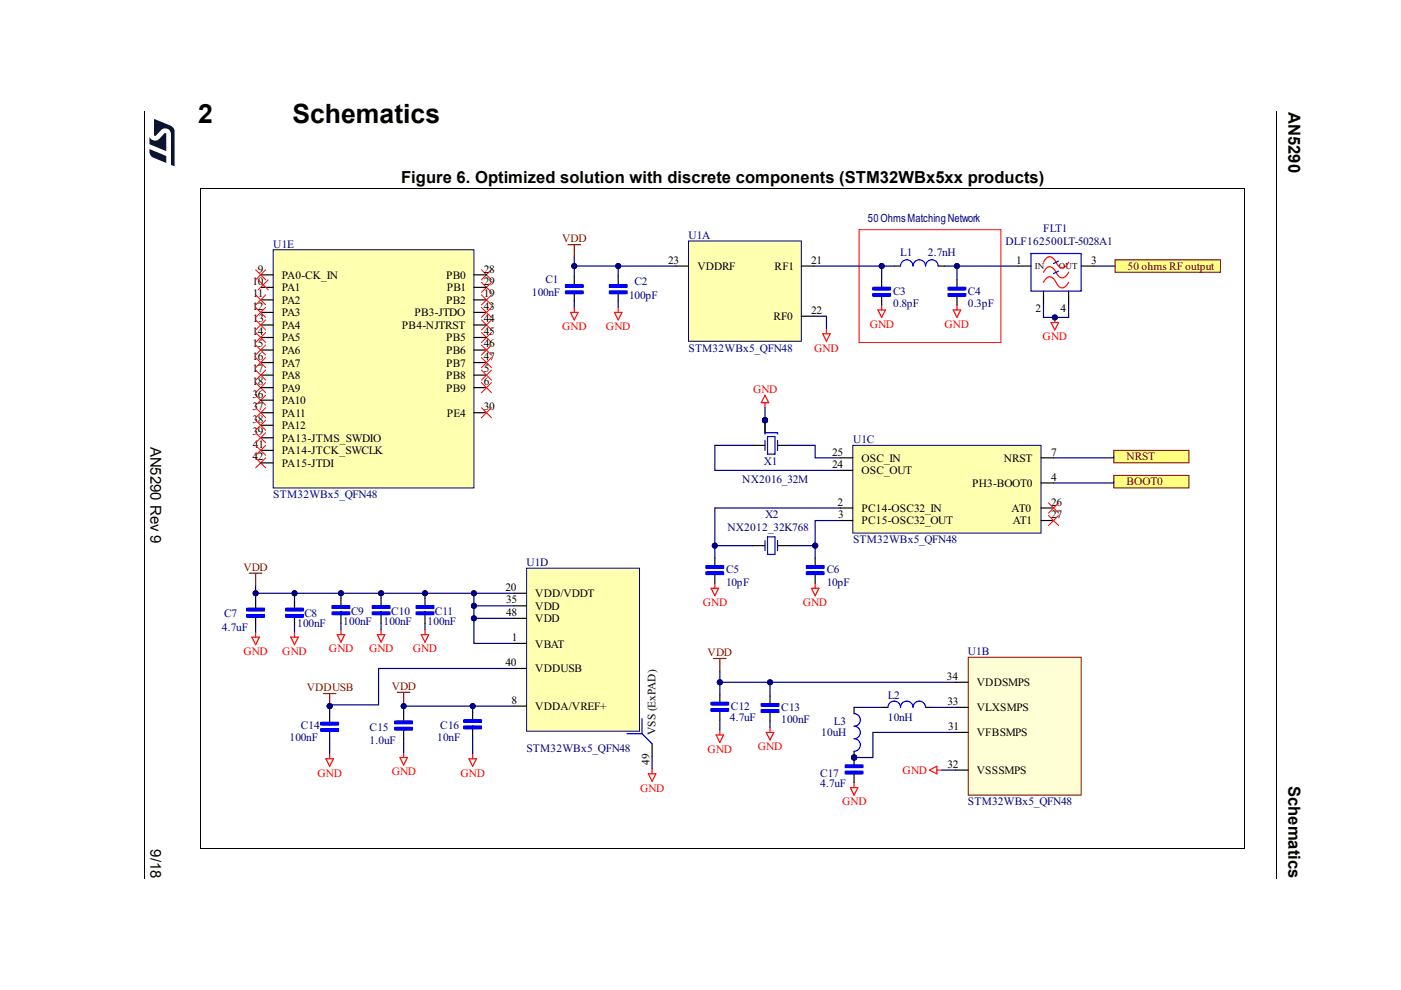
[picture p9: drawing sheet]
<svg xmlns="http://www.w3.org/2000/svg" width="297mm" height="210mm" viewBox="0 0 297 210" stroke-linecap="round" stroke-linejoin="round" font-family="sans-serif">
<path d="M30.6 23.6l.2 .1zM270.6 23.6l.2 .1z" fill="#000"/>
<path d="M30.7 23.7v162.6M270.7 23.7v162.6" fill="none" stroke="#000" stroke-width=".21"/>
<g fill="#00183f">
<path d="M32.7 25.3l3.5 1.4a1.34 1.34 0 0 1 .8 1.2l-.1 7.3-.7-.3v-6.4a1.23 1.23 0 0 0-.7-1.2 1.23 1.23 0 0 0-1.3 .2l-1.1 1.2-.4 .1z"/>
<path d="M31.7 31.7l3.4 1.3 .2 1.4-2.8-1a1.51 1.51 0 0 1-.8-1.7z"/>
<path d="M31.7 29.1a1.3 1.3 0 0 0 2.1 .3l1-1.1h.4v3.7l-3.5-1.4z"/>
</g>
<path d="M42.4 40h221.6v140h-221.6z" fill="#fff"/>
<path d="M146 51.1h23.9v21.3h-23.9z" fill="#ffffb0"/>
<path d="M146 51.1h23.9v21.3h-23.9z" fill="none" stroke="#000080" stroke-width=".21"/>
<path d="M143.3 56.4h2.7M169.9 56.4h2.7M169.9 67h2.7" fill="none" stroke="#000" stroke-width=".25"/>
<path d="M180.8 94.4h39.9v18.6h-39.9z" fill="#ffffb0"/>
<path d="M180.8 94.4h39.9v18.6h-39.9z" fill="none" stroke="#000080" stroke-width=".21"/>
<path d="M178.2 97.1h2.6M178.2 99.7h2.6M220.7 97.1h2.7M178.2 107.7h2.6M178.2 110.4h2.6M220.7 107.7h2.7M220.7 110.4h2.7M220.7 102.4h2.7" fill="none" stroke="#000" stroke-width=".25"/>
<path d="M111.6 120.5h24v34.5h-24z" fill="#ffffb0"/>
<path d="M111.6 120.5h24v34.5h-24z" fill="none" stroke="#000080" stroke-width=".21"/>
<path d="M109 125.8h2.6M109 128.4h2.6M109 136.4h2.6M109 131.1h2.6M109 149.7h2.6M109 141.7h2.6M138.3 157.7v2.6" fill="none" stroke="#000" stroke-width=".25"/>
<path d="M136.1 152.4v3.2h-3.2M136.1 155.6l2.2 2.1" fill="none" stroke="#00f" stroke-width=".25"/>
<path d="M151.3 139.6h2.6M152.6 139.6v2.7" fill="none" stroke="#800000" stroke-width=".25"/>
<path d="M174.4 70.8h1.6l-.8 1.6zM175.2 69.7v1.1M151.8 155.8h1.6l-.8 1.6zM152.6 154.8v1M137.5 164.1h1.5l-.7 1.6zM138.3 163v1.1M180.3 167h1.6l-.8 1.6zM181.1 165.9v1.1M197 163.3l1.6-.8v1.6zM198.6 163.3h1.1" fill="none" stroke="#f00" stroke-width=".25"/>
<path d="M236.1 95.5h16v2.6h-16z" fill="#ffff80"/>
<path d="M236.1 95.5h16v2.6h-16z" fill="none" stroke="#800000" stroke-width=".21"/>
<path d="M152.6 147.3v1.6M152.6 150.8v1.8" fill="none" stroke="#000" stroke-width=".25"/>
<path d="M150.8 148.9h3.7v.5h-3.7zM150.8 150.3h3.7v.5h-3.7z" fill="none" stroke="#00f" stroke-width=".25"/>
<path d="M151 150.5h3.2M151 149.2h3.2" fill="none" stroke="#00f" stroke-width=".76"/>
<circle cx="181.1" cy="160.6" r=".53" fill="#000080"/>
<circle cx="181.1" cy="160.6" r=".53" fill="none" stroke="#000080" stroke-width=".21"/>
<path d="M181.1 160.6v1.6M181.1 164.1v1.8" fill="none" stroke="#000" stroke-width=".25"/>
<circle cx="181.1" cy="160.6" r=".53" fill="#000080"/>
<circle cx="181.1" cy="160.6" r=".53" fill="none" stroke="#000080" stroke-width=".21"/>
<path d="M149.7 119.9h3.7v.6h-3.7zM162.2 114.6v2.2M162.7 113.8h1.6v3.7h-1.6zM164.9 114.6v2.2M171 119.9h3.7v.6h-3.7zM149.7 121.3h3.7v.5h-3.7zM171 121.3h3.7v.5h-3.7zM179.2 162.2h3.7v.5h-3.7zM179.2 163.5h3.7v.6h-3.7z" fill="none" stroke="#00f" stroke-width=".25"/>
<path d="M150 121.5h3.2M150 120.2h3.2M171.2 121.5h3.2M171.2 120.2h3.2M179.5 163.8h3.2M179.5 162.5h3.2" fill="none" stroke="#00f" stroke-width=".76"/>
<path d="M150.8 124.7h1.5l-.7 1.6zM151.6 123.7v1M172 124.7h1.6l-.8 1.6zM172.8 123.7v1" fill="none" stroke="#f00" stroke-width=".25"/>
<path d="M151.6 118.3v1.6M159.5 115.7h2.7M164.9 115.7h2.6M172.8 118.3v1.6M151.6 121.8v1.9M172.8 121.8v1.9" fill="none" stroke="#000" stroke-width=".25"/>
<circle cx="162.2" cy="89.1" r=".54" fill="#000080"/>
<circle cx="162.2" cy="89.1" r=".54" fill="none" stroke="#000080" stroke-width=".21"/>
<circle cx="162.2" cy="89.1" r=".54" fill="#000080"/>
<circle cx="162.2" cy="89.1" r=".54" fill="none" stroke="#000080" stroke-width=".21"/>
<path d="M159.5 94.4h2.7M162.2 89.1v2.7M164.9 94.4h2.6" fill="none" stroke="#000" stroke-width=".25"/>
<path d="M162.2 93.4v2.1M162.7 92.6h1.6v3.7h-1.6zM164.9 93.4v2.1" fill="none" stroke="#00f" stroke-width=".25"/>
<circle cx="162.2" cy="89.1" r=".54" fill="#000080"/>
<circle cx="162.2" cy="89.1" r=".54" fill="none" stroke="#000080" stroke-width=".21"/>
<path d="M162.2 89.1v2.7" fill="none" stroke="#000" stroke-width=".25"/>
<circle cx="162.2" cy="89.1" r=".54" fill="#000080"/>
<circle cx="162.2" cy="89.1" r=".54" fill="none" stroke="#000080" stroke-width=".21"/>
<path d="M162.2 92v-.2h2.7v.2" fill="none" stroke="#00f" stroke-width=".25"/>
<g fill="none" stroke="#f00" stroke-width=".21">
<path d="M102.1 59.9l2.1 2.1M102.1 57.2l2.1 2.1M104.2 59.9l-2.1 2.1M104.2 57.2l-2.1 2.1M102.1 67.8l2.1 2.2M102.1 70.5l2.1 2.1M104.2 67.8l-2.1 2.2M104.2 70.5l-2.1 2.1M54.2 81.1l2.1 2.2M54.2 83.8l2.1 2.1M54.2 97.1l2.1 2.1M56.3 81.1l-2.1 2.2"/>
<path d="M56.3 83.8l-2.1 2.1M56.3 97.1l-2.1 2.1"/>
</g>
<path d="M162.2 83.8l.8 1.6h-1.6zM162.2 85.4v1" fill="none" stroke="#f00" stroke-width=".25"/>
<path d="M68.6 147.1h2.6M69.9 147.1v2.6" fill="none" stroke="#800000" stroke-width=".25"/>
<circle cx="69.9" cy="149.7" r=".53" fill="#000080"/>
<circle cx="69.9" cy="149.7" r=".53" fill="none" stroke="#000080" stroke-width=".21"/>
<path d="M120.4 51.9h2.7M121.8 51.9v2.6M84.3 146.8h2.6M85.6 146.8v2.6" fill="none" stroke="#800000" stroke-width=".25"/>
<path d="M121 66.2h1.6l-.8 1.6zM121.8 65.2v1M130.3 66.2h1.6l-.8 1.6zM131.1 65.2v1M89.3 134.6h1.6l-.8 1.6zM90.1 133.5v1.1M69.9 159.8v1.1M100.2 159.8v1.1M69.1 160.9h1.6l-.8 1.6zM99.4 160.9h1.6l-.8 1.6z" fill="none" stroke="#f00" stroke-width=".25"/>
<path d="M121.8 58.5v1.9M131.1 58.5v1.9M121.8 62.3v1.5M131.1 62.3v1.5M90.1 126.8v1.6M90.1 130.3v1.9M69.9 151.3v1.9M69.9 155v1.6M100.2 151v1.6M100.2 154.5v1.9" fill="none" stroke="#000" stroke-width=".25"/>
<path d="M119.9 61.7h3.7v.6h-3.7zM119.9 60.4h3.7v.5h-3.7zM129.2 61.7h3.7v.6h-3.7zM129.2 60.4h3.7v.5h-3.7zM88.2 128.4h3.8v.6h-3.8zM88.2 129.8h3.8v.5h-3.8zM68 154.5h3.8v.5h-3.8zM68 153.2h3.8v.5h-3.8zM98.4 152.6h3.7v.6h-3.7zM98.4 154h3.7v.5h-3.7z" fill="none" stroke="#00f" stroke-width=".25"/>
<path d="M120.2 60.7h3.2M120.2 62h3.2M129.5 62h3.2M129.5 60.7h3.2M88.5 128.7h3.2M88.5 130h3.2M68.3 153.4h3.2M68.3 154.8h3.2M98.6 152.9h3.2M98.6 154.2h3.2" fill="none" stroke="#00f" stroke-width=".76"/>
<circle cx="181.1" cy="160.6" r=".53" fill="#000080"/>
<circle cx="181.1" cy="160.6" r=".53" fill="none" stroke="#000080" stroke-width=".21"/>
<path d="M181.1 150v1.3M181.1 159.3v1.3" fill="none" stroke="#000" stroke-width=".25"/>
<circle cx="181.1" cy="160.6" r=".53" fill="#000080"/>
<circle cx="181.1" cy="160.6" r=".53" fill="none" stroke="#000080" stroke-width=".21"/>
<path d="M161.4 149.2h3.7v.5h-3.7zM161.4 150.5h3.7v.5h-3.7zM181.1 151.3a1.33 1.33 0 0 1 1.3 1.3 1.33 1.33 0 0 1-1.3 1.4 1.32 1.32 0 0 1 1.3 1.3 1.32 1.32 0 0 1-1.3 1.3 1.33 1.33 0 0 1 1.3 1.4 1.33 1.33 0 0 1-1.3 1.3" fill="none" stroke="#00f" stroke-width=".25"/>
<path d="M163.3 147.6v1.6M163.3 151v1.9" fill="none" stroke="#000" stroke-width=".25"/>
<path d="M161.7 150.8h3.2M161.7 149.4h3.2" fill="none" stroke="#00f" stroke-width=".76"/>
<path d="M162.5 155.3h1.5l-.7 1.6zM163.3 154.2v1.1" fill="none" stroke="#f00" stroke-width=".25"/>
<path d="M205.2 139.3h24v29.3h-24z" fill="#ffffd5"/>
<path d="M205.3 139.3h23.9v29.3h-23.9z" fill="none" stroke="#800000" stroke-width=".21"/>
<path d="M202.6 144.7h2.7M202.6 150h2.7M202.6 155.3h2.7M202.6 163.3h2.7" fill="none" stroke="#000" stroke-width=".25"/>
<path d="M57.9 53h42.6v50.5h-42.6z" fill="#ffffb0"/>
<path d="M57.9 53h42.6v50.5h-42.6z" fill="none" stroke="#000080" stroke-width=".21"/>
<g fill="none" stroke="#000" stroke-width=".25">
<path d="M55.3 58.3h2.6M100.5 58.3h2.6M55.3 60.9h2.6M55.3 63.6h2.6M55.3 66.2h2.6M55.3 68.9h2.6M55.3 71.6h2.6M55.3 74.2h2.6M55.3 76.9h2.6M55.3 79.5h2.6M100.5 60.9h2.6M100.5 63.6h2.6"/>
<path d="M100.5 66.2h2.6M100.5 68.9h2.6M100.5 71.6h2.6M100.5 74.2h2.6M100.5 76.9h2.6M100.5 79.5h2.6M55.3 82.2h2.6M55.3 84.8h2.6M55.3 87.5h2.6M55.3 90.2h2.6M55.3 92.8h2.6M55.3 95.5h2.6"/>
<path d="M55.3 98.1h2.6M100.5 82.2h2.6M100.5 87.5h2.6"/>
</g>
<path d="M102.1 86.4l2.1 2.2M104.2 86.4l-2.1 2.2M222.3 106.6l2.1 2.2M222.3 109.3l2.1 2.1M224.4 106.6l-2.1 2.2M224.4 109.3l-2.1 2.1" fill="none" stroke="#f00" stroke-width=".21"/>
<path d="M236.1 100.8h16v2.7h-16z" fill="#ffff80"/>
<path d="M236.1 100.8h16v2.7h-16z" fill="none" stroke="#800000" stroke-width=".21"/>
<g fill="none" stroke="#f00" stroke-width=".21">
<path d="M54.2 57.2l2.1 2.1M54.7 59.3l2.2 2.2M56.3 57.2l-2.1 2.1M56.9 59.3l-2.2 2.2M182.1 48.7h30.1v23.9h-30.1zM54.2 62.5l2.1 2.1M54.2 65.2l2.1 2.1M54.2 67.8l2.1 2.2M54.2 70.5l2.1 2.1M54.2 73.2l2.1 2.1M54.2 75.8l2.1 2.1M54.2 78.5l2.1 2.1"/>
<path d="M56.3 62.5l-2.1 2.1M56.3 65.2l-2.1 2.1M56.3 67.8l-2.1 2.2M56.3 70.5l-2.1 2.1M56.3 73.2l-2.1 2.1M56.3 75.8l-2.1 2.1M56.3 78.5l-2.1 2.1M102.1 78.5l2.1 2.1M102.1 75.8l2.1 2.1M102.1 73.2l2.1 2.1M102.1 65.2l2.1 2.1M102.1 62.5l2.1 2.1"/>
<path d="M104.2 78.5l-2.1 2.1M104.2 75.8l-2.1 2.1M104.2 73.2l-2.1 2.1M104.2 65.2l-2.1 2.1M104.2 62.5l-2.1 2.1M54.2 86.4l2.1 2.2M54.2 89.1l2.1 2.1M54.2 91.8l2.1 2.1M54.2 94.4l2.1 2.1M56.3 86.4l-2.1 2.2M56.3 89.1l-2.1 2.1M56.3 91.8l-2.1 2.1"/>
<path d="M56.3 94.4l-2.1 2.1M102.1 81.1l2.1 2.2M104.2 81.1l-2.1 2.2"/>
</g>
<path d="M186.1 65.7h1.6l-.8 1.6zM186.9 64.7v1M202.1 65.7h1.6l-.8 1.6zM202.9 64.7v1M61.6 135.1h1.6l-.8 1.6zM62.4 134v1.1M71.5 134.6h1.6l-.8 1.6zM72.3 133.5v1.1M80 134.6h1.6l-.8 1.6zM80.8 133.5v1.1" fill="none" stroke="#f00" stroke-width=".25"/>
<g fill="none" stroke="#000" stroke-width=".25">
<path d="M186.9 59.3v1.6M189.6 56.4h1.3M198.9 56.4h1.3M202.9 59.3v1.6M186.9 62.8v1.9M202.9 62.8v1.9M62.4 127.4v1.6M62.4 130.8v1.9M72.3 126.8v1.6M72.3 130.3v1.9M80.8 126.8v1.6M80.8 130.3v1.9"/>
<path d="M186.9 150h1.4M196.2 150h1.4"/>
</g>
<path d="M198.9 56.4a1.33 1.33 0 0 0-1.3-1.3 1.33 1.33 0 0 0-1.4 1.3 1.32 1.32 0 0 0-1.3-1.3 1.32 1.32 0 0 0-1.3 1.3 1.33 1.33 0 0 0-1.3-1.3 1.33 1.33 0 0 0-1.4 1.3M185.1 60.9h3.7v.6h-3.7zM185.1 62.3h3.7v.5h-3.7zM201 60.9h3.8v.6h-3.8zM201 62.3h3.8v.5h-3.8zM60.6 129h3.7v.5h-3.7zM60.6 130.3h3.7v.5h-3.7zM70.4 128.4h3.7v.6h-3.7zM70.4 129.8h3.7v.5h-3.7zM78.9 128.4h3.8v.6h-3.8zM78.9 129.8h3.8v.5h-3.8zM196.2 150a1.32 1.32 0 0 0-1.3-1.3 1.32 1.32 0 0 0-1.3 1.3 1.33 1.33 0 0 0-1.3-1.3 1.33 1.33 0 0 0-1.4 1.3 1.33 1.33 0 0 0-1.3-1.3 1.33 1.33 0 0 0-1.3 1.3" fill="none" stroke="#00f" stroke-width=".25"/>
<path d="M185.3 61.2h3.2M185.3 62.5h3.2M201.3 61.2h3.2M201.3 62.5h3.2M60.8 130.6h3.2M60.8 129.2h3.2M70.7 130h3.2M70.7 128.7h3.2M79.2 130h3.2M79.2 128.7h3.2" fill="none" stroke="#00f" stroke-width=".76"/>
<path d="M52.9 121.5h2.6M54.2 121.5v2.7" fill="none" stroke="#800000" stroke-width=".25"/>
<path d="M236.4 55.1h22.4v2.6h-22.4z" fill="#ffff80"/>
<path d="M236.4 55.1h22.4v2.6h-22.4z" fill="none" stroke="#800000" stroke-width=".21"/>
<path d="M222.8 68.4h1.6l-.8 1.6zM223.6 67.3v1.1" fill="none" stroke="#f00" stroke-width=".25"/>
<circle cx="223.6" cy="67.3" r=".53" fill="#000080"/>
<circle cx="223.6" cy="67.3" r=".53" fill="none" stroke="#000080" stroke-width=".21"/>
<path d="M215.9 56.4h2.7M229.2 56.4h2.7M221.2 61.7v2.7M226.6 61.7v2.7M54.2 127.4v1.6M54.2 130.8v1.9M85.6 151.3v1.6M85.6 154.8v1.8" fill="none" stroke="#000" stroke-width=".25"/>
<path d="M218.6 53.8h10.6v7.9h-10.6zM224.4 57.5l-1 .5M224.4 55.4l-1 .5M52.3 129h3.8v.5h-3.8zM52.3 130.3h3.8v.5h-3.8zM83.7 152.9h3.7v.5h-3.7zM83.7 154.2h3.7v.6h-3.7z" fill="none" stroke="#00f" stroke-width=".25"/>
<path d="M52.6 130.6h3.2M52.6 129.2h3.2M84 153.2h3.2M84 154.5h3.2" fill="none" stroke="#00f" stroke-width=".76"/>
<path d="M221.2 57.7a1.33 1.33 0 0 1 1.9-1l.8 1a2.07 2.07 0 0 0 1.4 1.2 2.03 2.03 0 0 0 1.3-1.2M221.2 55.6a1.26 1.26 0 0 1 1-1.1 1.26 1.26 0 0 1 1.4 .6 2.84 2.84 0 0 0 1.7 1.7 2.07 2.07 0 0 0 1.3-1.2M221.2 59.9a1.29 1.29 0 0 1 2-1l.7 1a1.26 1.26 0 0 0 1 1.1 1.26 1.26 0 0 0 1.3-.6l.4-.5M53.4 135.1h1.6l-.8 1.6zM54.2 134v1.1M85.6 159.5v1.1M84.8 160.6h1.6l-.8 1.6z" fill="none" stroke="#f00" stroke-width=".25"/>
<path d="M172.6 67h2.6v2.7M167.5 115.7h5.3M138.3 160.3v2.7M199.7 163.3h2.9" fill="none" stroke="#000080" stroke-width=".25"/>
<circle cx="172.8" cy="115.7" r=".54" fill="#000080"/>
<circle cx="172.8" cy="115.7" r=".54" fill="none" stroke="#000080" stroke-width=".21"/>
<path d="M178.2 107.7h-26.6v8h7.9" fill="none" stroke="#000080" stroke-width=".25"/>
<circle cx="151.5" cy="115.7" r=".53" fill="#000080"/>
<circle cx="151.5" cy="115.7" r=".53" fill="none" stroke="#000080" stroke-width=".21"/>
<path d="M151.6 115.7v2.6" fill="none" stroke="#000080" stroke-width=".25"/>
<circle cx="151.5" cy="115.7" r=".53" fill="#000080"/>
<circle cx="151.5" cy="115.7" r=".53" fill="none" stroke="#000080" stroke-width=".21"/>
<path d="M202.6 155.3h-17.5v5.3h-4" fill="none" stroke="#000080" stroke-width=".25"/>
<circle cx="181.1" cy="160.6" r=".53" fill="#000080"/>
<circle cx="181.1" cy="160.6" r=".53" fill="none" stroke="#000080" stroke-width=".21"/>
<path d="M162.2 86.4v2.7" fill="none" stroke="#000080" stroke-width=".25"/>
<circle cx="162.2" cy="89.1" r=".54" fill="#000080"/>
<circle cx="162.2" cy="89.1" r=".54" fill="none" stroke="#000080" stroke-width=".21"/>
<path d="M159.5 94.4h-7.9v5.3h26.6M178.2 110.4h-5.4v7.9" fill="none" stroke="#000080" stroke-width=".25"/>
<circle cx="172.8" cy="115.7" r=".54" fill="#000080"/>
<circle cx="172.8" cy="115.7" r=".54" fill="none" stroke="#000080" stroke-width=".21"/>
<path d="M167.5 94.4h5.3v2.7h5.4M90.1 125.8v1M69.9 156.6v3.2M100.2 156.4v3.4" fill="none" stroke="#000080" stroke-width=".25"/>
<circle cx="90.1" cy="125.8" r=".53" fill="#000080"/>
<circle cx="90.1" cy="125.8" r=".53" fill="none" stroke="#000080" stroke-width=".21"/>
<path d="M143.3 56.4h-12.2v2.1M121.8 63.8v1.4M131.1 63.8v1.4M90.1 132.2v1.3" fill="none" stroke="#000080" stroke-width=".25"/>
<circle cx="131.1" cy="56.4" r=".53" fill="#000080"/>
<circle cx="131.1" cy="56.4" r=".53" fill="none" stroke="#000080" stroke-width=".21"/>
<path d="M121.8 56.4h9.3" fill="none" stroke="#000080" stroke-width=".25"/>
<circle cx="131.1" cy="56.4" r=".53" fill="#000080"/>
<circle cx="131.1" cy="56.4" r=".53" fill="none" stroke="#000080" stroke-width=".21"/>
<circle cx="121.8" cy="56.4" r=".53" fill="#000080"/>
<circle cx="121.8" cy="56.4" r=".53" fill="none" stroke="#000080" stroke-width=".21"/>
<path d="M121.8 54.5v4M163.3 152.9v1.3" fill="none" stroke="#000080" stroke-width=".25"/>
<circle cx="121.8" cy="56.4" r=".53" fill="#000080"/>
<circle cx="121.8" cy="56.4" r=".53" fill="none" stroke="#000080" stroke-width=".21"/>
<path d="M236.1 96.8v.3h-12.7M236.1 102.1v.3h-12.7M152.6 142.3v5" fill="none" stroke="#000080" stroke-width=".25"/>
<circle cx="152.6" cy="144.7" r=".54" fill="#000080"/>
<circle cx="152.6" cy="144.7" r=".54" fill="none" stroke="#000080" stroke-width=".21"/>
<path d="M152.6 144.7h50" fill="none" stroke="#000080" stroke-width=".25"/>
<circle cx="152.6" cy="144.7" r=".54" fill="#000080"/>
<circle cx="152.6" cy="144.7" r=".54" fill="none" stroke="#000080" stroke-width=".21"/>
<circle cx="163.3" cy="144.7" r=".53" fill="#000080"/>
<circle cx="163.3" cy="144.7" r=".53" fill="none" stroke="#000080" stroke-width=".21"/>
<path d="M163.3 144.7v2.9" fill="none" stroke="#000080" stroke-width=".25"/>
<circle cx="163.3" cy="144.7" r=".53" fill="#000080"/>
<circle cx="163.3" cy="144.7" r=".53" fill="none" stroke="#000080" stroke-width=".21"/>
<path d="M100.5 131.1v5.3h8.5M152.6 152.6v2.2" fill="none" stroke="#000080" stroke-width=".25"/>
<circle cx="100.5" cy="131.1" r=".53" fill="#000080"/>
<circle cx="100.5" cy="131.1" r=".53" fill="none" stroke="#000080" stroke-width=".21"/>
<path d="M109 128.4h-8.5v2.7h8.5" fill="none" stroke="#000080" stroke-width=".25"/>
<circle cx="100.5" cy="131.1" r=".53" fill="#000080"/>
<circle cx="100.5" cy="131.1" r=".53" fill="none" stroke="#000080" stroke-width=".21"/>
<circle cx="100.5" cy="128.4" r=".53" fill="#000080"/>
<circle cx="100.5" cy="128.4" r=".53" fill="none" stroke="#000080" stroke-width=".21"/>
<path d="M109 125.8h-8.5v2.6" fill="none" stroke="#000080" stroke-width=".25"/>
<circle cx="100.5" cy="128.4" r=".53" fill="#000080"/>
<circle cx="100.5" cy="128.4" r=".53" fill="none" stroke="#000080" stroke-width=".21"/>
<circle cx="100.5" cy="125.8" r=".53" fill="#000080"/>
<circle cx="100.5" cy="125.8" r=".53" fill="none" stroke="#000080" stroke-width=".21"/>
<path d="M80.8 125.8v1" fill="none" stroke="#000080" stroke-width=".25"/>
<circle cx="80.8" cy="125.8" r=".53" fill="#000080"/>
<circle cx="80.8" cy="125.8" r=".53" fill="none" stroke="#000080" stroke-width=".21"/>
<path d="M72.3 125.8v1M80.8 132.2v1.3" fill="none" stroke="#000080" stroke-width=".25"/>
<circle cx="72.3" cy="125.8" r=".53" fill="#000080"/>
<circle cx="72.3" cy="125.8" r=".53" fill="none" stroke="#000080" stroke-width=".21"/>
<path d="M62.4 132.7v1.3M72.3 132.2v1.3M100.5 125.8h-38.1v1.6" fill="none" stroke="#000080" stroke-width=".25"/>
<circle cx="100.5" cy="125.8" r=".53" fill="#000080"/>
<circle cx="100.5" cy="125.8" r=".53" fill="none" stroke="#000080" stroke-width=".21"/>
<circle cx="90.1" cy="125.8" r=".53" fill="#000080"/>
<circle cx="90.1" cy="125.8" r=".53" fill="none" stroke="#000080" stroke-width=".21"/>
<circle cx="80.8" cy="125.8" r=".53" fill="#000080"/>
<circle cx="80.8" cy="125.8" r=".53" fill="none" stroke="#000080" stroke-width=".21"/>
<circle cx="72.3" cy="125.8" r=".53" fill="#000080"/>
<circle cx="72.3" cy="125.8" r=".53" fill="none" stroke="#000080" stroke-width=".21"/>
<circle cx="62.4" cy="125.8" r=".53" fill="#000080"/>
<circle cx="62.4" cy="125.8" r=".53" fill="none" stroke="#000080" stroke-width=".21"/>
<path d="M69.9 149.7v1.6" fill="none" stroke="#000080" stroke-width=".25"/>
<circle cx="69.9" cy="149.7" r=".53" fill="#000080"/>
<circle cx="69.9" cy="149.7" r=".53" fill="none" stroke="#000080" stroke-width=".21"/>
<path d="M172.6 56.4h17M181.1 150h5.8M197.6 150h5" fill="none" stroke="#000080" stroke-width=".25"/>
<circle cx="186.9" cy="56.4" r=".53" fill="#000080"/>
<circle cx="186.9" cy="56.4" r=".53" fill="none" stroke="#000080" stroke-width=".21"/>
<path d="M186.9 56.4v2.9" fill="none" stroke="#000080" stroke-width=".25"/>
<circle cx="186.9" cy="56.4" r=".53" fill="#000080"/>
<circle cx="186.9" cy="56.4" r=".53" fill="none" stroke="#000080" stroke-width=".21"/>
<path d="M202.9 56.4v2.9" fill="none" stroke="#000080" stroke-width=".25"/>
<circle cx="202.9" cy="56.4" r=".53" fill="#000080"/>
<circle cx="202.9" cy="56.4" r=".53" fill="none" stroke="#000080" stroke-width=".21"/>
<path d="M200.2 56.4h15.7" fill="none" stroke="#000080" stroke-width=".25"/>
<circle cx="202.9" cy="56.4" r=".53" fill="#000080"/>
<circle cx="202.9" cy="56.4" r=".53" fill="none" stroke="#000080" stroke-width=".21"/>
<path d="M231.9 56.4h4.5M85.6 149.7v1.6M85.6 156.6v2.9" fill="none" stroke="#000080" stroke-width=".25"/>
<circle cx="85.6" cy="149.7" r=".53" fill="#000080"/>
<circle cx="85.6" cy="149.7" r=".53" fill="none" stroke="#000080" stroke-width=".21"/>
<path d="M85.6 149.4v.3h14.6" fill="none" stroke="#000080" stroke-width=".25"/>
<circle cx="85.6" cy="149.7" r=".53" fill="#000080"/>
<circle cx="85.6" cy="149.7" r=".53" fill="none" stroke="#000080" stroke-width=".21"/>
<circle cx="100.2" cy="149.7" r=".53" fill="#000080"/>
<circle cx="100.2" cy="149.7" r=".53" fill="none" stroke="#000080" stroke-width=".21"/>
<path d="M109 149.7h-8.8v1.3" fill="none" stroke="#000080" stroke-width=".25"/>
<circle cx="100.2" cy="149.7" r=".53" fill="#000080"/>
<circle cx="100.2" cy="149.7" r=".53" fill="none" stroke="#000080" stroke-width=".21"/>
<path d="M109 141.7h-28.7v7.7h-10.4v.3" fill="none" stroke="#000080" stroke-width=".25"/>
<circle cx="69.9" cy="149.7" r=".53" fill="#000080"/>
<circle cx="69.9" cy="149.7" r=".53" fill="none" stroke="#000080" stroke-width=".21"/>
<path d="M54.2 124.2v1.6" fill="none" stroke="#000080" stroke-width=".25"/>
<circle cx="54.2" cy="125.8" r=".53" fill="#000080"/>
<circle cx="54.2" cy="125.8" r=".53" fill="none" stroke="#000080" stroke-width=".21"/>
<path d="M62.4 125.8h-8.2v1.6" fill="none" stroke="#000080" stroke-width=".25"/>
<circle cx="62.4" cy="125.8" r=".53" fill="#000080"/>
<circle cx="62.4" cy="125.8" r=".53" fill="none" stroke="#000080" stroke-width=".21"/>
<circle cx="54.2" cy="125.8" r=".53" fill="#000080"/>
<circle cx="54.2" cy="125.8" r=".53" fill="none" stroke="#000080" stroke-width=".21"/>
<path d="M221.2 64.4v2.9h5.4v-2.9M54.2 132.7v1.3" fill="none" stroke="#000080" stroke-width=".25"/>
<circle cx="223.6" cy="67.3" r=".53" fill="#000080"/>
<circle cx="223.6" cy="67.3" r=".53" fill="none" stroke="#000080" stroke-width=".21"/>
<path d="M42.5 40v139.9M42.5 40h221.5M263.9 40v140M42.5 179.9h221.4" fill="none" stroke="#000" stroke-width=".21"/>
<g font-size="5.6">
<text x="42" y="26.1">2</text>
<text x="62" y="26.1">Schematics</text>
</g>
<g font-size="3.5">
<text x="273.2" y="23.7" transform="rotate(90 273.2 23.7)">AN5290</text>
<text x="85" y="38.8">Figure 6. Optimized solution with discrete components (STM32WBx5xx products)</text>
<text x="273.2" y="166.6" transform="rotate(90 273.2 166.6)">Schematics</text>
</g>
<g font-size="3.2">
<text x="31.9" y="94.7" transform="rotate(90 31.9 94.7)">AN5290 Rev 9</text>
<text x="31.9" y="180.1" transform="rotate(90 31.9 180.1)">9/18</text>
</g>
<g font-size="2.4" fill="#000080">
<text x="184" y="47.2">50 OhmsMatching Network</text>
<text x="57.9" y="52.5">U1E</text>
<text x="146" y="50.6">U1A</text>
<text x="213.2" y="51.9">DLF162500LT-5028A1</text>
<text x="221.2" y="49.2">FLT1</text>
<text x="190.9" y="54.3">L1</text>
<text x="196.7" y="54.3">2.7nH</text>
<text x="112.7" y="62.8">100nF</text>
<text x="115.7" y="60.1">C1</text>
<text x="133.4" y="63.4">100pF</text>
<text x="134.6" y="60.3">C2</text>
<text x="189.4" y="62.5">C3</text>
<text x="189.4" y="65.2">0.8pF</text>
<text x="205.2" y="62.5">C4</text>
<text x="205.2" y="65.2">0.3pF</text>
<text x="146" y="74.5">STM32WBx5_QFN48</text>
<text x="180.9" y="93.9">U1C</text>
<text x="162" y="98.6">X1</text>
<text x="57.9" y="105.6">STM32WBx5_QFN48</text>
<text x="157.4" y="102.4">NX2016_32M</text>
<text x="154.2" y="112.6">NX2012_32K768</text>
<text x="162.2" y="109.9">X2</text>
<text x="111.6" y="119.9">U1D</text>
<text x="180.9" y="115.1">STM32WBx5_QFN48</text>
<text x="154" y="121.6">C5</text>
<text x="154" y="124.2">10pF</text>
<text x="175.3" y="121.6">C6</text>
<text x="175.3" y="124.2">10pF</text>
<text x="47.5" y="130.8">C7</text>
<text x="64.5" y="130.8">C8</text>
<text x="74.4" y="130.3">C9</text>
<text x="82.9" y="130.3">C10</text>
<text x="92.2" y="130.3">C11</text>
<text x="47" y="133.7">4.7uF</text>
<text x="63" y="133">100nF</text>
<text x="72.8" y="132.5">100nF</text>
<text x="81.3" y="132.5">100nF</text>
<text x="90.7" y="132.5">100nF</text>
<text x="205.2" y="138.8">U1B</text>
<text x="188.2" y="148.2">L2</text>
<text x="63.8" y="154.5">C14</text>
<text x="78.4" y="155">C15</text>
<text x="93.3" y="154.5">C16</text>
<text x="154.7" y="152.9">4.7uF</text>
<text x="155" y="150.5">C12</text>
<text x="165.6" y="150.7">C13</text>
<text x="165.6" y="153.4">100nF</text>
<text x="176.8" y="153.8">L3</text>
<text x="188.2" y="152.9">10nH</text>
<text x="61.4" y="157.2">100nF</text>
<text x="78.4" y="157.7">1.0uF</text>
<text x="92.7" y="157.2">10nF</text>
<text x="111.6" y="159.3">STM32WBx5_QFN48</text>
<text x="174.1" y="156.1">10uH</text>
<text x="173.9" y="164.7">C17</text>
<text x="173.9" y="167">4.7uF</text>
<text x="205.2" y="170.8">STM32WBx5_QFN48</text>
</g>
<g font-size="2.4" fill="#800000">
<text x="119.2" y="51.3">VDD</text>
<text x="239.1" y="57.2">50 ohms RF output</text>
<text x="238.8" y="97.6">NRST</text>
<text x="238.8" y="102.9">BOOT0</text>
<text x="51.6" y="121.1">VDD</text>
<text x="150" y="139.1">VDD</text>
<text x="65" y="146.5">VDDUSB</text>
<text x="83.1" y="146.3">VDD</text>
</g>
<g font-size="2.4">
<text x="54.6" y="57.8">9</text>
<text x="59.7" y="59.1">PA0-CK_IN</text>
<text x="94.6" y="59.1">PB0</text>
<text x="102.6" y="57.8">28</text>
<text x="141.7" y="55.9">23</text>
<text x="147.9" y="57.2">VDDRF</text>
<text x="164.2" y="57.2">RF1</text>
<text x="172" y="55.9">21</text>
<text x="215.5" y="55.9">1</text>
<text x="231.3" y="55.9">3</text>
<text x="53.5" y="60.3">10</text>
<text x="53.5" y="65.7">12</text>
<text x="53.6" y="63">11</text>
<text x="59.7" y="61.7">PA1</text>
<text x="59.7" y="64.4">PA2</text>
<text x="94.6" y="64.4">PB2</text>
<text x="94.7" y="61.7">PB1</text>
<text x="102.6" y="60.3">29</text>
<text x="102.6" y="65.7">43</text>
<text x="102.6" y="63">19</text>
<text x="53.5" y="71">14</text>
<text x="53.6" y="68.3">13</text>
<text x="59.7" y="67.1">PA3</text>
<text x="59.7" y="69.7">PA4</text>
<text x="85.2" y="69.7">PB4-NJTRST</text>
<text x="87.9" y="67.1">PB3-JTDO</text>
<text x="102.6" y="71">45</text>
<text x="102.6" y="68.3">44</text>
<text x="164" y="67.8">RF0</text>
<text x="172" y="66.6">22</text>
<text x="219.5" y="66">2</text>
<text x="224.9" y="66">4</text>
<text x="53.5" y="73.7">15</text>
<text x="53.5" y="76.3">16</text>
<text x="59.7" y="72.4">PA5</text>
<text x="59.7" y="75">PA6</text>
<text x="59.7" y="77.7">PA7</text>
<text x="94.6" y="72.4">PB5</text>
<text x="94.6" y="75">PB6</text>
<text x="94.6" y="77.7">PB7</text>
<text x="102.6" y="73.7">46</text>
<text x="102.6" y="76.3">47</text>
<text x="53.5" y="79">17</text>
<text x="53.5" y="81.6">18</text>
<text x="59.7" y="80.4">PA8</text>
<text x="59.7" y="83">PA9</text>
<text x="94.6" y="80.4">PB8</text>
<text x="94.6" y="83">PB9</text>
<text x="102.6" y="79">5</text>
<text x="102.6" y="81.6">6</text>
<text x="53.5" y="84.3">36</text>
<text x="53.5" y="87">37</text>
<text x="53.5" y="89.6">38</text>
<text x="59.7" y="85.7">PA10</text>
<text x="59.7" y="88.4">PA11</text>
<text x="94.7" y="88.4">PE4</text>
<text x="102.6" y="87">30</text>
<text x="53.5" y="92.3">39</text>
<text x="53.6" y="94.9">41</text>
<text x="59.7" y="91">PA12</text>
<text x="59.7" y="93.7">PA13-JTMS_SWDIO</text>
<text x="53.5" y="97.6">42</text>
<text x="59.7" y="96.3">PA14-JTCK_SWCLK</text>
<text x="59.7" y="99">PA15-JTDI</text>
<text x="176.4" y="96.6">25</text>
<text x="176.4" y="99.3">24</text>
<text x="182.6" y="97.9">OSC_IN</text>
<text x="182.6" y="100.5">OSC_OUT</text>
<text x="212.8" y="97.9">NRST</text>
<text x="222.8" y="96.6">7</text>
<text x="222.8" y="101.9">4</text>
<text x="177.6" y="107.2">2</text>
<text x="206.1" y="103.2">PH3-BOOT0</text>
<text x="222.8" y="107.2">26</text>
<text x="177.7" y="109.9">3</text>
<text x="182.6" y="108.5">PC14-OSC32_IN</text>
<text x="182.6" y="111.2">PC15-OSC32_OUT</text>
<text x="214.5" y="108.5">AT0</text>
<text x="214.7" y="111.2">AT1</text>
<text x="222.8" y="109.9">27</text>
<text x="107.2" y="125.2">20</text>
<text x="107.3" y="127.9">35</text>
<text x="107.3" y="130.6">48</text>
<text x="113.5" y="126.6">VDD/VDDT</text>
<text x="113.5" y="129.3">VDD</text>
<text x="113.5" y="132">VDD</text>
<text x="108.6" y="135.9">1</text>
<text x="113.5" y="137.3">VBAT</text>
<text x="107.2" y="141.2">40</text>
<text x="113.5" y="142.5">VDDUSB</text>
<text x="108.4" y="149.2">8</text>
<text x="200.8" y="144.1">34</text>
<text x="200.9" y="149.5">33</text>
<text x="207.1" y="145.5">VDDSMPS</text>
<text x="113.5" y="150.5">VDDA/VREF+</text>
<text x="139" y="155.8" transform="rotate(-90 139 155.8)">VSS (ExPAD)</text>
<text x="201" y="154.8">31</text>
<text x="207.1" y="150.7">VLXSMPS</text>
<text x="207.1" y="156.1">VFBSMPS</text>
<text x="137.7" y="162.1" transform="rotate(-90 137.7 162.1)">49</text>
<text x="200.9" y="162.8">32</text>
<text x="207.1" y="164">VSSSMPS</text>
</g>
<g font-size="2.4" fill="#f00">
<text x="119.2" y="70">GND</text>
<text x="128.5" y="70">GND</text>
<text x="184.4" y="69.5">GND</text>
<text x="200.3" y="69.5">GND</text>
<text x="172.6" y="74.5">GND</text>
<text x="221.1" y="72.1">GND</text>
<text x="159.7" y="83.3">GND</text>
<text x="149" y="128.4">GND</text>
<text x="170.2" y="128.4">GND</text>
<text x="51.6" y="138.8">GND</text>
<text x="59.8" y="138.8">GND</text>
<text x="69.7" y="138.3">GND</text>
<text x="78.2" y="138.3">GND</text>
<text x="87.5" y="138.3">GND</text>
<text x="150" y="159.6">GND</text>
<text x="160.7" y="159">GND</text>
<text x="67.3" y="164.7">GND</text>
<text x="83.1" y="164.3">GND</text>
<text x="97.6" y="164.7">GND</text>
<text x="135.7" y="167.8">GND</text>
<text x="191.4" y="164">GND</text>
<text x="178.6" y="170.8">GND</text>
</g>
<g font-size="1.9">
<text x="219.4" y="57">IN</text>
<text x="224.5" y="57">OUT</text>
</g>
</svg>
